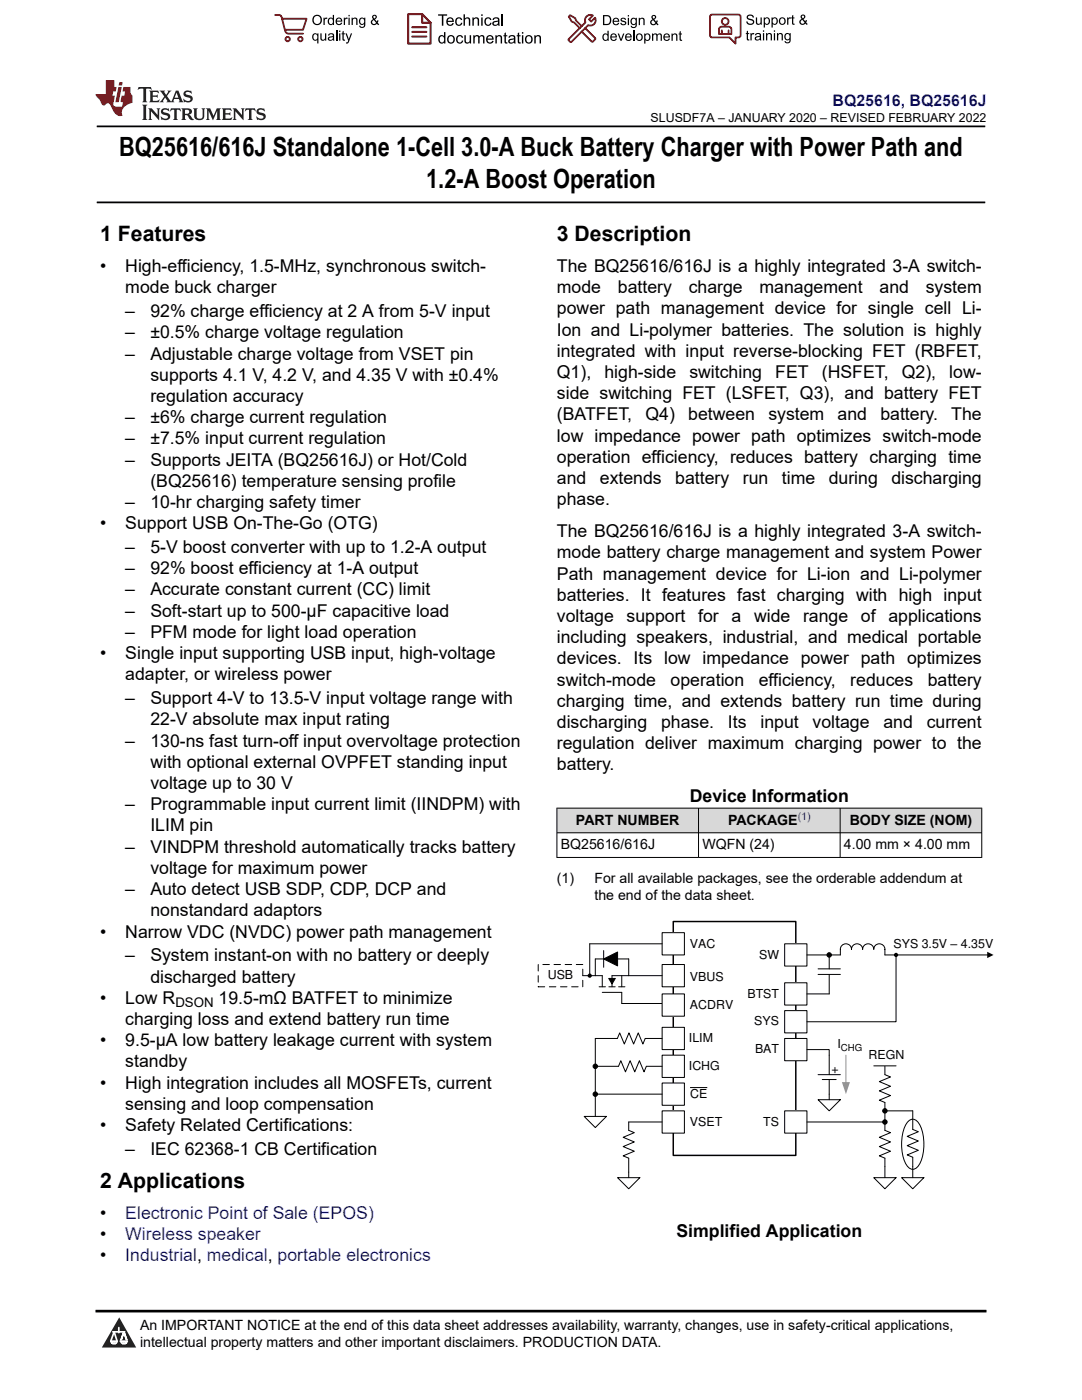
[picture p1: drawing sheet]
<svg xmlns="http://www.w3.org/2000/svg" width="216mm" height="279mm" viewBox="0 0 216 279" stroke-linecap="round" stroke-linejoin="round" font-family="sans-serif">
<path d="M19.3 25.2h177.3M19.3 40.4h177.3" fill="none" stroke="#000" stroke-width=".35"/>
<g fill="#d8d8d8">
<path d="M111.1 161.3h84.8v4.9h-84.8z" fill-rule="evenodd"/>
<path d="M111.2 161.3h28.1v4.8h-28.1z" fill-rule="evenodd"/>
<path d="M139.4 161.3h28.2v4.8h-28.2z" fill-rule="evenodd"/>
<path d="M167.7 161.3h28.1v4.8h-28.1z" fill-rule="evenodd"/>
</g>
<path d="M111.1 161.3h84.9M111.1 166.2h84.9M111.1 171.1h84.9M111.1 161.2v10M139.4 161.2v10M167.6 161.2v10M195.9 161.2v10" fill="none" stroke="#000" stroke-width=".2"/>
<path d="M134.3 183.9h24.5v46.7h-24.5z" fill="none" stroke="#000" stroke-width=".3"/>
<path d="M132.1 192.5h4.5v4.4h-4.5z" fill-rule="evenodd" fill="#fff"/>
<path d="M132.1 192.5h4.5v4.4h-4.5z" fill="none" stroke="#000" stroke-width=".2"/>
<path d="M132.1 205h4.5v4.5h-4.5z" fill-rule="evenodd" fill="#fff"/>
<path d="M132.1 205h4.5v4.5h-4.5z" fill="none" stroke="#000" stroke-width=".2"/>
<path d="M132.1 210.6h4.5v4.4h-4.5z" fill-rule="evenodd" fill="#fff"/>
<path d="M132.1 210.6h4.5v4.4h-4.5z" fill="none" stroke="#000" stroke-width=".2"/>
<path d="M156.6 188.4h4.4v4.4h-4.4z" fill-rule="evenodd" fill="#fff"/>
<path d="M156.6 188.4h4.4v4.4h-4.4z" fill="none" stroke="#000" stroke-width=".2"/>
<path d="M156.6 196.1h4.4v4.5h-4.4z" fill-rule="evenodd" fill="#fff"/>
<path d="M156.6 196.1h4.4v4.5h-4.4z" fill="none" stroke="#000" stroke-width=".2"/>
<path d="M156.6 201.7h4.4v4.4h-4.4z" fill-rule="evenodd" fill="#fff"/>
<path d="M156.6 201.7h4.4v4.4h-4.4z" fill="none" stroke="#000" stroke-width=".2"/>
<path d="M156.6 207.2h4.4v4.5h-4.4z" fill-rule="evenodd" fill="#fff"/>
<path d="M156.6 207.2h4.4v4.5h-4.4z" fill="none" stroke="#000" stroke-width=".2"/>
<path d="M156.6 221.7h4.4v4.4h-4.4z" fill-rule="evenodd" fill="#fff"/>
<path d="M125.5 194.7h6.6M118.8 212.8h4.6l.5-1.1 .9 2.2 .9-2.2 1 2.2 .9-2.2 .9 2.2 .5-1.1h3.1M156.6 221.7h4.4v4.4h-4.4z" fill="none" stroke="#000" stroke-width=".2"/>
<path d="M107.4 192.5h8.9v4.4h-8.9z" fill="none" stroke="#000" stroke-width=".2" stroke-dasharray="1.3 .9"/>
<path d="M132.1 216.1h4.5v4.5h-4.5z" fill-rule="evenodd" fill="#fff"/>
<g fill="none" stroke="#000" stroke-width=".2">
<path d="M163.2 193.4h4.5M163.2 194.5h4.5M165.5 190.6v2.8M165.5 194.5v3.9M167.7 190.6v-1.1a1.11 1.11 0 0 1 1.1-1.1 1.11 1.11 0 0 1 1.1 1.1 1.11 1.11 0 0 1 1.1-1.1 1.11 1.11 0 0 1 1.1 1.1 1.11 1.11 0 0 1 1.1-1.1 1.11 1.11 0 0 1 1.1 1.1 1.11 1.11 0 0 1 1.2-1.1 1.11 1.11 0 0 1 1.1 1.1v1.1h2.2v13.3h-17.8M118.8 218.4h13.3M132.1 216.1h4.5v4.5h-4.5zM132.1 207.2h-3.4l-.4 1.2-.9-2.3-1 2.3-.9-2.3-.9 2.3-.9-2.3-.5 1.1h-4.4v15.6M116.6 222.8h4.4l-2.2 2.2z"/>
<circle cx="118.8" cy="212.8" r=".44"/>
<circle cx="118.8" cy="218.4" r=".44"/>
</g>
<g fill="#000">
<circle cx="118.8" cy="212.8" r=".44"/>
<circle cx="118.8" cy="218.4" r=".44"/>
</g>
<path d="M132.1 221.7h4.5v4.4h-4.5z" fill-rule="evenodd" fill="#fff"/>
<g fill="none" stroke="#000" stroke-width=".2">
<path d="M161 190.6h6.7M161 198.4h4.5M161 209.5h4.5v5M163.2 219.5h4.5l-2.2 2.2zM163.2 214.5h4.5M164.1 215.4h2.7M165.5 215.4v4.1M176.6 212.8v1.7l1.1 .4-2.2 1 2.2 .9-2.2 .9 2.2 .9-2.2 1 1.1 .4v5.6l1.1 .4-2.2 1 2.2 .9-2.2 .9 2.2 1-2.2 .9 1.1 .4v3.9M123.2 235h4.5l-2.2 2.3zM132.1 221.7h4.5v4.4h-4.5zM132.1 223.9h-6.6v1.7l1.1 .4-2.3 1 2.3 .9-2.3 .9 2.3 1-2.3 .9 1.2 .4v3.9M161 223.9h15.6"/>
<path d="M174.3 235h4.5l-2.2 2.3zM176.6 221.7h5.5v3.7l1.1 .5-2.2 .9 2.2 .9-2.2 .9 2.2 1-2.2 .9 1.1 .5v4M179.9 235h4.5l-2.3 2.3zM181.3 223.8a1.26 1.26 0 0 1 2.1 .4 9.3 9.3 0 0 1 0 8.3 1.33 1.33 0 0 1-1.3 .9 1.33 1.33 0 0 1-1.2-.9 9.3 9.3 0 0 1 0-8.3z"/>
<circle cx="165.5" cy="190.6" r=".44"/>
<circle cx="176.6" cy="221.7" r=".44"/>
<circle cx="176.6" cy="223.9" r=".44"/>
</g>
<g fill="#000">
<circle cx="165.5" cy="190.6" r=".44"/>
<circle cx="176.6" cy="221.7" r=".44"/>
<circle cx="176.6" cy="223.9" r=".44"/>
</g>
<path d="M168.8 210.6v5.6" fill="none" stroke="#919191" stroke-width=".2"/>
<path d="M168 216h1.6l-.8 2.4z" fill="#919191"/>
<path d="M119.5 196.9h1.3M120.2 196.9v-2.2h-1.4v-3.3h6.7v3.3h-3.4v2.2M120.2 198h3.9v2.3h8M120.5 191.4l2.7-1.4v2.8zM120.5 189.7v3.3M121.5 195.3h1.3l-.7 1.1zM121.5 196.9h1.3M123.4 196.9h1.3M124.1 194.7v2.2" fill="none" stroke="#000" stroke-width=".2"/>
<path d="M121.5 195.3h1.3l-.7 1.1zM120.5 191.4l2.7-1.4v2.8z" fill="#000"/>
<path d="M132.1 198.4h4.5v4.4h-4.5z" fill-rule="evenodd" fill="#fff"/>
<path d="M116.3 194.7h2.5M132.1 198.4h4.5v4.4h-4.5zM137.7 217h3.4" fill="none" stroke="#000" stroke-width=".2"/>
<path d="M132.1 186.1h4.5v4.5h-4.5z" fill-rule="evenodd" fill="#fff"/>
<path d="M132.1 186.1h4.5v4.5h-4.5zM132.1 188.4h-14.4v6.3h-.3M178.5 190.6h18.6M174.4 212.7h4.4" fill="none" stroke="#000" stroke-width=".2"/>
<g fill="#000">
<path d="M197 189.9l1.2 .7-1.2 .6z"/>
<circle cx="117.7" cy="194.7" r=".43"/>
<circle cx="178.8" cy="190.6" r=".43"/>
</g>
<path d="M0 0h215.9v23.8h-215.9z" fill-rule="evenodd" fill="#fff"/>
<path d="M27.7 17.4l-.2 .6 .5-.3h.6v.1v2.2l-.2 .4h1l-.2-.4v-2.2v-.1h.5l.5 .3-.1-.6zM29.8 18.1l.2 .4v1.5l-.2 .4h1.9l.1-.6a1.08 1.08 0 0 1-1.3 .2v-.7h.6l.4 .2v-.6l-.4 .2h-.6v-.6l.2-.1a1 1 0 0 1 1 .2l-.1-.5zM31.8 18.1l1 1.1-1 1.2h.9l-.2-.2 .4-.7 .5 .7-.2 .2h1.6l-.2-.2 .1-.4h1l.1 .4-.1 .2h.9l-.2-.3-.8-2h-.5l-1 2.2-.8-1.1 .9-1.1h-.8l.2 .2-.5 .7-.3-.7 .1-.2zM35.2 18.5l.4 1h-.8zM36.8 18.2a.65 .65 0 0 0-.2 .7 .65 .65 0 0 0 .6 .5l.7 .2 .1 .2a.79 .79 0 0 1-.7 .4 .79 .79 0 0 1-.7-.5l.1 .7 .2-.1a.93 .93 0 0 0 1.1 .1 .93 .93 0 0 0 .4-1 1.46 1.46 0 0 0-1.2-.6l-.1-.3a1.09 1.09 0 0 1 1.2 .2l-.2-.6-.1 .1-.6-.2zM28.4 20.9l.2 .4v2.3l-.2 .3h1l-.2-.3v-2.3l.2-.4zM29.6 21.6l.2 .4v1.6l-.2 .3h.8l-.3-.3v-1.4l1.7 1.8v-2l.2-.4h-.8l.2 .2 .1 1.1-1.2-1.3zM32.3 21.8a.65 .65 0 0 0-.2 .7 .65 .65 0 0 0 .7 .4l.6 .2 .1 .2a.79 .79 0 0 1-.7 .4 .79 .79 0 0 1-.7-.5l.1 .7 .2-.1a.93 .93 0 0 0 1.1 .1 .93 .93 0 0 0 .4-.9 1.46 1.46 0 0 0-1.2-.6l-.1-.4a1.09 1.09 0 0 1 1.2 .2l-.2-.6-.1 .1-.6-.1zM34.1 21.6l-.1 .7a.63 .63 0 0 1 .7-.4l.1 1.7-.3 .3h1l-.2-.3v-1.7a.66 .66 0 0 1 .8 .4l-.1-.7zM36.2 21.6l.2 .4v1.6l-.2 .3h.9l-.2-.2v-.7h.5l.1 .2a.79 .79 0 0 0 1.2 .6l-1-.9a.61 .61 0 0 0 .6-.6 .61 .61 0 0 0-.5-.6zM36.9 21.9h.2a.47 .47 0 0 1 .5 .1 .47 .47 0 0 1 .1 .5l-.2 .2h-.6zM38.5 21.6l.2 .2a2.27 2.27 0 0 0 .4 2 1.04 1.04 0 0 0 1.7-.7v-1.3l.2-.2h-.8l.2 .4v1.1a.6 .6 0 0 1-.6 .6 .6 .6 0 0 1-.6-.6v-1.1l.3-.4zM41.1 21.6l.2 .4v1.6l-.2 .3h.7l-.2-.3v-1.5l.9 1.9 .8-1.9v1.5l-.2 .3h1l-.3-.3v-1.6l.3-.4h-.8l-.7 1.5-.7-1.5zM44.3 21.6l.2 .4v1.6l-.2 .3h1.9l.1-.5a1.09 1.09 0 0 1-1.3 .1v-.6h.6l.4 .1v-.6l-.4 .2h-.6v-.6l.2-.1a1.01 1.01 0 0 1 1 .3l-.1-.6zM46.4 21.6l.3 .4v1.6l-.3 .3h.8l-.2-.3v-1.4l1.6 1.8v-2l.2-.4h-.7l.2 .2v1.1l-1.2-1.3zM49 21.6l-.1 .7a.63 .63 0 0 1 .8-.4v1.7l-.3 .3h1l-.2-.3v-1.7a.66 .66 0 0 1 .8 .4l-.1-.7zM51.4 21.8a.65 .65 0 0 0-.2 .7 .65 .65 0 0 0 .6 .4l.6 .2 .2 .2a.79 .79 0 0 1-.8 .4 .79 .79 0 0 1-.6-.5l.1 .7 .2-.1a.93 .93 0 0 0 1 .1 .93 .93 0 0 0 .5-.9 1.46 1.46 0 0 0-1.3-.6l-.1-.4a1.09 1.09 0 0 1 1.3 .2l-.2-.6-.2 .1-.5-.1z" fill="#231f20"/>
<path d="M21.1 16v2.8h-2.1l.1 .3 .9 1a.95 .95 0 0 0 .9 .9 .59 .59 0 0 1 .6-.4 .59 .59 0 0 1 .5 .4l.4 .8a1.59 1.59 0 0 0 2.1 1.3 1.61 1.61 0 0 1 1-2.2l1-.4-.1-1.5a1.59 1.59 0 0 1-.4-1.6h-1.4l-.2 .9h.5l-.1 .8h-.5l-.2 1v.2l.4 .1-.2 .9h-.6a.73 .73 0 0 1-1.1-.7l.3-1.5h-.5l.2-.8h.5l.2-.9h-.5v-1.4zM23.6 17.4l-.6 3h.7l.6-3zM23.8 16.4l-.1 .7h.7l.1-.7z" fill="#ed1c24"/>
<g fill="#000">
<path d="M62.3 4a1 1 0 0 1 2 0 1 1 0 0 1-2 0zM62.8 3.4a.78 .78 0 0 0-.1 1.1 .78 .78 0 0 0 1.1 .1 .78 .78 0 0 0 .1-1.1 .78 .78 0 0 0-1.1-.1z" fill-rule="evenodd"/>
<path d="M62.5 6.8l.4-.2 .4 .3v-.2h.2v2h-.2v-.7a.68 .68 0 0 1-.9-.1 .68 .68 0 0 1 0-.9zM62.6 7a.51 .51 0 0 0-.1 .6 .51 .51 0 0 0 .7 .2 .51 .51 0 0 0 .1-.7 .51 .51 0 0 0-.7-.1z" fill-rule="evenodd"/>
<path d="M64.5 3.5h.3v.3l.1-.3h.3l.1 .1-.1 .2a.32 .32 0 0 0-.3 0 .32 .32 0 0 0-.1 .4v.8h-.3z" fill-rule="evenodd"/>
<path d="M63.9 6.7h.3v.8a.36 .36 0 0 0 .3 .4 .36 .36 0 0 0 .4-.5v-.7h.2v1.4h-.2v-.2a.51 .51 0 0 1-.6 .2 .51 .51 0 0 1-.4-.5z" fill-rule="evenodd"/>
<path d="M65.6 3.7l.4-.2 .4 .2v-.7h.3v2h-.3v-.2a.7 .7 0 0 1-1-.1 .7 .7 0 0 1 .2-1zM65.8 3.8a.51 .51 0 0 0-.1 .7 .51 .51 0 0 0 .6 .2 .51 .51 0 0 0 .1-.7 .51 .51 0 0 0-.6-.2z" fill-rule="evenodd"/>
<path d="M65.6 6.8a.66 .66 0 0 1 .8-.1 .66 .66 0 0 1 .3 .8v.6h-.2l-.1-.2a.52 .52 0 0 1-.7 .2 .52 .52 0 0 1-.2-.6l.3-.2a.42 .42 0 0 0 .6-.3l-.3-.2-.3 .1-.1 .2h-.3zM65.7 7.6a.35 .35 0 0 0 .3 .4 .35 .35 0 0 0 .4-.4v-.2z" fill-rule="evenodd"/>
<path d="M67.7 6.1h.2v.3h-.2zM67.7 6.7h.2v1.4h-.2z" fill-rule="evenodd"/>
<path d="M67.1 3.7a.68 .68 0 0 1 .9-.1 .68 .68 0 0 1 .3 .7h-1.1a.42 .42 0 0 0 .3 .5 .42 .42 0 0 0 .5-.3h.3a.73 .73 0 0 1-1.1 .4 .73 .73 0 0 1-.1-1.2zM67.4 3.8l-.2 .3h.8l-.2-.4z" fill-rule="evenodd"/>
<path d="M68.6 3.5h.2v.3l.2-.3h.3l.1 .1-.1 .2a.32 .32 0 0 0-.4 0 .32 .32 0 0 0-.1 .4v.8h-.2z" fill-rule="evenodd"/>
<path d="M68.3 6.3l.3-.1v.5h.2v.1h-.2v.9l.3 .4a.36 .36 0 0 1-.4 0 .36 .36 0 0 1-.2-.4v-.9h-.1v-.1h.1z" fill-rule="evenodd"/>
<path d="M68.9 6.7h.3l.4 1.1 .4-1.1h.3l-.6 1.4a.51 .51 0 0 1-.6 .6l-.1-.3h.3l.2-.3z" fill-rule="evenodd"/>
<path d="M69.5 3h.3v.3h-.3zM69.5 3.5h.3v1.5h-.3z" fill-rule="evenodd"/>
<path d="M70.2 3.5h.2v.2a.52 .52 0 0 1 .6-.2 .52 .52 0 0 1 .3 .6v.9h-.2v-.9a.34 .34 0 0 0-.3-.4 .34 .34 0 0 0-.4 .3v1h-.2z" fill-rule="evenodd"/>
<path d="M71.8 3.7l.4-.2 .5 .2v-.2h.2v1.3a.64 .64 0 0 1-.5 .8 .64 .64 0 0 1-.7-.5h.2a.41 .41 0 0 0 .5 .2 .41 .41 0 0 0 .2-.5 .69 .69 0 0 1-.9-.1 .69 .69 0 0 1 .1-1zM72 3.8a.5 .5 0 0 0-.1 .7 .5 .5 0 0 0 .7 .1 .5 .5 0 0 0 .1-.6 .5 .5 0 0 0-.7-.2z" fill-rule="evenodd"/>
<path d="M74.4 3.1a.47 .47 0 0 1 .7 .1 .47 .47 0 0 1-.3 .7l.4 .4 .1-.3 .2 .1-.1 .4 .3 .3-.2 .2-.3-.3a.63 .63 0 0 1-1 .1 .63 .63 0 0 1 .3-1l-.3-.4zM74.5 3.4a.27 .27 0 0 0 .5 0 .27 .27 0 0 0-.5 0zM74.4 4.1a.4 .4 0 0 0 0 .6 .4 .4 0 0 0 .6-.1l-.4-.6z" fill-rule="evenodd"/>
<path d="M87.4 2.9h1.8v.2h-.7v2h-.3v-2h-.8z" fill-rule="evenodd"/>
<path d="M87.6 7.2l.5-.2 .5 .2v-.8h.3v2.3h-.3v-.2a.76 .76 0 0 1-1-.1 .76 .76 0 0 1-.1-1zM87.9 7.4a.58 .58 0 0 0-.2 .7 .58 .58 0 0 0 .8 .2 .58 .58 0 0 0 .1-.7 .58 .58 0 0 0-.7-.2z" fill-rule="evenodd"/>
<path d="M89.5 7.2a.81 .81 0 0 1 1.1 .1 .81 .81 0 0 1-.2 1.2 .81 .81 0 0 1-1.1-.2l-.1-.7zM89.6 7.4a.57 .57 0 0 0 0 .8 .57 .57 0 0 0 .8 0 .57 .57 0 0 0 0-.7 .57 .57 0 0 0-.8-.1z" fill-rule="evenodd"/>
<path d="M89.3 3.7a.77 .77 0 0 1 .9-.2 .77 .77 0 0 1 .4 .9h-1.3a.48 .48 0 0 0 .4 .5 .48 .48 0 0 0 .6-.3h.3a.83 .83 0 0 1-1.3 .4 .83 .83 0 0 1 0-1.3zM89.5 3.8l-.2 .4h1l-.3-.5z" fill-rule="evenodd"/>
<path d="M91 3.7a.7 .7 0 0 1 1.2 .3h-.2a.45 .45 0 0 0-.6-.3 .45 .45 0 0 0-.3 .6 .45 .45 0 0 0 .3 .6 .45 .45 0 0 0 .6-.4l.3 .1a.76 .76 0 0 1-1.1 .5 .76 .76 0 0 1-.3-1.1z" fill-rule="evenodd"/>
<path d="M91.2 7.2a.7 .7 0 0 1 1.2 .3l-.3 .1a.45 .45 0 0 0-.5-.4 .45 .45 0 0 0-.3 .7 .45 .45 0 0 0 .3 .6 .45 .45 0 0 0 .6-.4h.2a.76 .76 0 0 1-1 .5 .76 .76 0 0 1-.4-1.1z" fill-rule="evenodd"/>
<path d="M92.5 2.9h.3v.8a.59 .59 0 0 1 .7-.2 .59 .59 0 0 1 .3 .6v1h-.2v-1a.4 .4 0 0 0-.5-.4 .4 .4 0 0 0-.3 .5v.9h-.3z" fill-rule="evenodd"/>
<path d="M92.7 7h.2v.9a.41 .41 0 0 0 .5 .6 .41 .41 0 0 0 .3-.6v-.9h.3v1.7h-.3v-.3a.58 .58 0 0 1-.7 .3 .58 .58 0 0 1-.3-.7z" fill-rule="evenodd"/>
<path d="M94.3 3.5h.2v.2a.59 .59 0 0 1 .7-.2 .59 .59 0 0 1 .4 .6v1h-.3v-1a.41 .41 0 0 0-.4-.4 .41 .41 0 0 0-.4 .5v.9h-.2z" fill-rule="evenodd"/>
<path d="M94.4 7h.3v.3a.56 .56 0 0 1 1 0 .54 .54 0 0 1 .6-.3 .54 .54 0 0 1 .4 .5v1.2h-.3v-1.1a.34 .34 0 0 0-.3-.4 .34 .34 0 0 0-.4 .3v1.2h-.3v-1.1a.38 .38 0 0 0-.5-.3 .38 .38 0 0 0-.2 .5v.9h-.3z" fill-rule="evenodd"/>
<path d="M96 2.9h.3v.3h-.3zM96 3.5h.3v1.6h-.3z" fill-rule="evenodd"/>
<path d="M96.8 3.7a.7 .7 0 0 1 1.3 .3h-.3a.45 .45 0 0 0-.6-.3 .45 .45 0 0 0-.3 .6 .45 .45 0 0 0 .3 .6 .45 .45 0 0 0 .6-.4l.3 .1a.76 .76 0 0 1-1.1 .5 .76 .76 0 0 1-.3-1.1z" fill-rule="evenodd"/>
<path d="M97.2 7.2a.77 .77 0 0 1 .9-.1 .77 .77 0 0 1 .4 .8h-1.2a.48 .48 0 0 0 .3 .6 .48 .48 0 0 0 .6-.4l.3 .1a.83 .83 0 0 1-1.3 .3 .83 .83 0 0 1 0-1.3zM97.4 7.4l-.1 .3h.9l-.2-.4z" fill-rule="evenodd"/>
<path d="M98.8 7h.3v.3a.59 .59 0 0 1 .7-.3 .59 .59 0 0 1 .4 .7v1h-.3v-1a.41 .41 0 0 0-.5-.5 .41 .41 0 0 0-.3 .6v.9h-.3z" fill-rule="evenodd"/>
<path d="M98.4 3.7a.74 .74 0 0 1 1-.2 .74 .74 0 0 1 .3 .9v.7h-.3v-.2a.59 .59 0 0 1-.8 .3 .59 .59 0 0 1-.3-.8l1.1-.3a.42 .42 0 0 0-.4-.4 .42 .42 0 0 0-.5 .3h-.2zM98.6 4.5a.36 .36 0 0 0 .2 .5 .36 .36 0 0 0 .5-.2l.1-.5z" fill-rule="evenodd"/>
<path d="M100.7 6.6l.2-.1v.5h.3v.2h-.3v1l.1 .2h.2l.1 .3a.41 .41 0 0 1-.5-.1 .41 .41 0 0 1-.1-.4v-1h-.2v-.2h.2z" fill-rule="evenodd"/>
<path d="M101.6 7.2a.74 .74 0 0 1 .9-.2 .74 .74 0 0 1 .3 1l.1 .7h-.3v-.2a.59 .59 0 0 1-.8 .2 .59 .59 0 0 1-.3-.8l1-.3a.42 .42 0 0 0-.3-.4 .42 .42 0 0 0-.5 .3h-.3zM101.8 8.1a.36 .36 0 0 0 .1 .5 .36 .36 0 0 0 .5-.3l.2-.4z" fill-rule="evenodd"/>
<path d="M103.3 6.6l.3-.1v.5h.3v.2h-.3v1l.1 .2h.2v.3a.41 .41 0 0 1-.5-.1 .41 .41 0 0 1-.1-.4v-1h-.2v-.2h.2z" fill-rule="evenodd"/>
<path d="M104.1 6.4h.3v.3h-.3zM104.1 7h.3v1.7h-.3z" fill-rule="evenodd"/>
<path d="M105 7.2a.81 .81 0 0 1 1.1 .1 .81 .81 0 0 1-.1 1.2 .81 .81 0 0 1-1.2-.2v-.7zM105.2 7.4a.57 .57 0 0 0-.1 .8 .57 .57 0 0 0 .8 0 .57 .57 0 0 0 0-.7 .57 .57 0 0 0-.7-.1z" fill-rule="evenodd"/>
<path d="M106.6 7h.3v.3a.59 .59 0 0 1 .7-.3 .59 .59 0 0 1 .4 .7v1h-.3v-1a.41 .41 0 0 0-.5-.5 .41 .41 0 0 0-.3 .6v.9h-.3z" fill-rule="evenodd"/>
<path d="M120.3 3h.7a1 1 0 0 1 1 1 1 1 0 0 1-1 1h-.7zM120.6 3.2v1.6h.4a.77 .77 0 0 0 .7-.8 .77 .77 0 0 0-.7-.8z" fill-rule="evenodd"/>
<path d="M120.4 6.9l.4-.2 .4 .2v-.8h.3v2h-.3v-.1a.7 .7 0 0 1-.9-.2 .7 .7 0 0 1 .1-.9zM120.6 7a.51 .51 0 0 0-.1 .7 .51 .51 0 0 0 .6 .1 .51 .51 0 0 0 .1-.6 .51 .51 0 0 0-.6-.2z" fill-rule="evenodd"/>
<path d="M122 6.9a.68 .68 0 0 1 .8-.2 .68 .68 0 0 1 .3 .8h-1.1a.42 .42 0 0 0 .3 .5 .42 .42 0 0 0 .5-.3h.3a.73 .73 0 0 1-1.1 .3 .73 .73 0 0 1 0-1.1zM122.2 7l-.2 .3h.8l-.2-.4z" fill-rule="evenodd"/>
<path d="M122.4 3.7a.68 .68 0 0 1 .8-.1 .68 .68 0 0 1 .4 .8h-1.1a.42 .42 0 0 0 .3 .4 .42 .42 0 0 0 .5-.3l.3 .1a.73 .73 0 0 1-1.2 .3 .73 .73 0 0 1 0-1.2zM122.6 3.8l-.1 .3h.8l-.2-.3z" fill-rule="evenodd"/>
<path d="M123.9 3.7l.1-.1a.62 .62 0 0 1 .9 .3l-.2 .1a.29 .29 0 0 0-.3-.3 .29 .29 0 0 0-.3 .3l.1 .1a.58 .58 0 0 1 .6 .1 .58 .58 0 0 1 .1 .6 .67 .67 0 0 1-1.1-.2l.2-.1a.33 .33 0 0 0 .4 .4 .33 .33 0 0 0 .3-.4 .71 .71 0 0 1-.9-.6z" fill-rule="evenodd"/>
<path d="M123.3 6.7h.2l.4 1.2 .4-1.2h.3l-.6 1.4h-.2z" fill-rule="evenodd"/>
<path d="M125.3 3h.2v.3h-.2zM125.3 3.6h.2v1.4h-.2z" fill-rule="evenodd"/>
<path d="M124.9 6.9a.68 .68 0 0 1 .8-.2 .68 .68 0 0 1 .4 .8h-1.1a.42 .42 0 0 0 .3 .5 .42 .42 0 0 0 .5-.3h.3a.73 .73 0 0 1-1.2 .3 .73 .73 0 0 1 0-1.1zM125.1 7l-.1 .3h.8l-.2-.4z" fill-rule="evenodd"/>
<path d="M126 3.7l.4-.2 .4 .2v-.1h.3v1.2a.64 .64 0 0 1-.5 .8 .64 .64 0 0 1-.8-.5l.3 .1a.41 .41 0 0 0 .5 .2 .41 .41 0 0 0 .2-.6 .69 .69 0 0 1-.9-.1 .69 .69 0 0 1 .1-1zM126.2 3.9a.5 .5 0 0 0-.1 .6 .5 .5 0 0 0 .6 .2 .5 .5 0 0 0 .2-.7 .5 .5 0 0 0-.7-.1z" fill-rule="evenodd"/>
<path d="M126.9 7.4a.73 .73 0 0 1 1.4 0 .73 .73 0 0 1-1.4 0zM127.3 7a.5 .5 0 0 0-.1 .7 .5 .5 0 0 0 .7 0 .5 .5 0 0 0 0-.6 .5 .5 0 0 0-.6-.1z" fill-rule="evenodd"/>
<path d="M127.5 3.6h.2v.2a.52 .52 0 0 1 .6-.3 .52 .52 0 0 1 .3 .6v.9h-.2v-.9a.34 .34 0 0 0-.3-.4 .34 .34 0 0 0-.4 .3v1h-.2z" fill-rule="evenodd"/>
<path d="M128.5 6.7h.3v.2a.67 .67 0 0 1 .9 0 .67 .67 0 0 1 0 .9 .55 .55 0 0 1-.9 .2v.7h-.3zM128.9 7a.5 .5 0 0 0-.1 .7 .5 .5 0 0 0 .6 .1 .5 .5 0 0 0 .2-.6 .5 .5 0 0 0-.7-.2z" fill-rule="evenodd"/>
<path d="M130.1 6.7h.2v.2a.49 .49 0 0 1 .9 0l.4-.2a.42 .42 0 0 1 .5 .4v1h-.3v-.9a.3 .3 0 0 0-.2-.3 .3 .3 0 0 0-.4 .2v1h-.2v-.9a.33 .33 0 0 0-.5-.3 .33 .33 0 0 0-.2 .5v.7h-.2z" fill-rule="evenodd"/>
<path d="M130.1 3.1a.47 .47 0 0 1 .8 .1 .47 .47 0 0 1-.3 .7l.3 .4 .1-.2h.3l-.2 .5 .3 .3-.2 .2-.3-.3a.63 .63 0 0 1-1 .1 .63 .63 0 0 1 .3-1l-.2-.5zM130.2 3.5a.27 .27 0 0 0 .5 0 .27 .27 0 0 0-.5 0zM130.2 4.1a.4 .4 0 0 0 0 .7 .4 .4 0 0 0 .6-.2l-.5-.6z" fill-rule="evenodd"/>
<path d="M132.5 6.9a.68 .68 0 0 1 .9-.2 .68 .68 0 0 1 .3 .8h-1.1a.42 .42 0 0 0 .3 .5 .42 .42 0 0 0 .5-.3h.3a.73 .73 0 0 1-1.1 .3 .73 .73 0 0 1-.1-1.1zM132.7 7l-.1 .3h.8l-.2-.4z" fill-rule="evenodd"/>
<path d="M134 6.7h.2v.2a.52 .52 0 0 1 .6-.2 .52 .52 0 0 1 .4 .6v.8h-.3v-.8a.34 .34 0 0 0-.2-.4 .34 .34 0 0 0-.4 .2l-.1 1h-.2z" fill-rule="evenodd"/>
<path d="M135.6 6.3l.2-.1v.5h.3v.2h-.3v.8l.3 .4a.36 .36 0 0 1-.4 0 .36 .36 0 0 1-.1-.4v-.8h-.2v-.2h.2z" fill-rule="evenodd"/>
<path d="M149.2 3a.8 .8 0 0 1 1.2 .5h-.2a.44 .44 0 0 0-.5-.4 .44 .44 0 0 0-.4 .5l.2 .1a.9 .9 0 0 1 1 .8 .84 .84 0 0 1-.9 .5 .84 .84 0 0 1-.7-.7h.3a.52 .52 0 0 0 .5 .5 .52 .52 0 0 0 .5-.6l-.2-.1a.85 .85 0 0 1-1-.8z" fill-rule="evenodd"/>
<path d="M149 6.3l.3-.2v.5h.2v.2h-.2v.9l.2 .4a.36 .36 0 0 1-.4-.1 .36 .36 0 0 1-.1-.4v-.8h-.2v-.2h.2z" fill-rule="evenodd"/>
<path d="M149.7 6.6h.3v.2l.1-.2h.3l.1 .1-.1 .2a.32 .32 0 0 0-.3 0 .32 .32 0 0 0-.1 .4v.8h-.3z" fill-rule="evenodd"/>
<path d="M150.7 6.8a.66 .66 0 0 1 .9-.2 .66 .66 0 0 1 .3 .9v.6h-.2l-.1-.2a.52 .52 0 0 1-.7 .2 .52 .52 0 0 1-.2-.7l.2-.1a.42 .42 0 0 0 .7-.3l-.3-.2h-.3l-.1 .3-.3-.1zM150.9 7.5a.35 .35 0 0 0 .3 .5 .35 .35 0 0 0 .4-.4v-.3z" fill-rule="evenodd"/>
<path d="M150.8 3.5h.3v.8a.36 .36 0 0 0 .3 .5 .36 .36 0 0 0 .4-.5v-.8h.2v1.4h-.2v-.2a.51 .51 0 0 1-.6 .3 .51 .51 0 0 1-.4-.6z" fill-rule="evenodd"/>
<path d="M152.2 6.1h.3v.2h-.3zM152.2 6.6h.3v1.5h-.3z" fill-rule="evenodd"/>
<path d="M152.4 3.5h.2v.2a.67 .67 0 0 1 .9 0 .67 .67 0 0 1 .1 .9 .55 .55 0 0 1-1 .2v.7h-.2zM152.7 3.8a.5 .5 0 0 0-.1 .7 .5 .5 0 0 0 .7 .1 .5 .5 0 0 0 .1-.6 .5 .5 0 0 0-.7-.2z" fill-rule="evenodd"/>
<path d="M152.9 6.6h.2v.2a.52 .52 0 0 1 .6-.2 .52 .52 0 0 1 .3 .6v.9h-.2v-.9a.34 .34 0 0 0-.3-.4 .34 .34 0 0 0-.4 .2v1.1h-.2z" fill-rule="evenodd"/>
<path d="M153.9 3.5h.3v.2a.67 .67 0 0 1 .9 0 .67 .67 0 0 1 0 .9 .55 .55 0 0 1-.9 .2v.7h-.3zM154.3 3.8a.5 .5 0 0 0-.1 .7 .5 .5 0 0 0 .6 .1 .5 .5 0 0 0 .2-.6 .5 .5 0 0 0-.7-.2z" fill-rule="evenodd"/>
<path d="M154.4 6.1h.3v.2h-.3zM154.4 6.6h.3v1.5h-.3z" fill-rule="evenodd"/>
<path d="M155 6.6h.3v.2a.52 .52 0 0 1 .6-.2 .52 .52 0 0 1 .3 .6v.9h-.2v-.9a.34 .34 0 0 0-.3-.4 .34 .34 0 0 0-.4 .2v1.1h-.3z" fill-rule="evenodd"/>
<path d="M155.4 4.2a.75 .75 0 0 1 1.5 0 .75 .75 0 0 1-1.5 0zM155.8 3.8a.5 .5 0 0 0-.1 .7 .5 .5 0 0 0 .8 0 .5 .5 0 0 0 0-.7 .5 .5 0 0 0-.7 0z" fill-rule="evenodd"/>
<path d="M156.7 6.8l.4-.2 .5 .2v-.2h.2v1.3a.64 .64 0 0 1-.5 .7 .64 .64 0 0 1-.8-.4h.3a.41 .41 0 0 0 .5 .2 .41 .41 0 0 0 .2-.5 .69 .69 0 0 1-.9-.1 .69 .69 0 0 1 .1-1zM156.9 6.9a.5 .5 0 0 0-.1 .7 .5 .5 0 0 0 .6 .1 .5 .5 0 0 0 .2-.7 .5 .5 0 0 0-.7-.1z" fill-rule="evenodd"/>
<path d="M157.1 3.5h.2v.2l.1-.2h.3h.2l-.1 .3a.32 .32 0 0 0-.4 0 .32 .32 0 0 0-.1 .4v.7h-.2z" fill-rule="evenodd"/>
<path d="M158 3.1l.3-.1v.5h.2v.2h-.2v.8l.3 .4a.36 .36 0 0 1-.4 0 .36 .36 0 0 1-.2-.4v-.8h-.1v-.2h.1z" fill-rule="evenodd"/>
<path d="M159.9 3a.47 .47 0 0 1 .7 .1 .47 .47 0 0 1-.3 .7l.4 .5 .1-.3h.2l-.1 .5 .3 .3-.2 .2-.3-.3a.63 .63 0 0 1-1 .1 .63 .63 0 0 1 .3-1l-.3-.5zM160 3.4a.27 .27 0 0 0 .5 0 .27 .27 0 0 0-.5 0zM159.9 4.1a.4 .4 0 0 0 0 .6 .4 .4 0 0 0 .6-.2l-.4-.6z" fill-rule="evenodd"/>
</g>
<path d="M67.2 6.1v2M126.5 6.1v2" fill="none" stroke="#000" stroke-width=".25"/>
<g fill="none" stroke="#de0000" stroke-width=".37">
<path d="M54.9 3h.9a1.19 1.19 0 0 1 .6 1.2l.6 2.1a.85 .85 0 0 0 1 .4h2.5M56.3 3.7h4.9l-.7 2.2h-3.6M116.1 5.2l-1.2-1.1-.1-.5-1-.6-.3 .3 .6 1 .5 .2 1.1 1.1M116.8 5.6l1.9 2v.3l-.4 .4h-.3l-1.9-2zM116.8 5.6l.6-.6a1.07 1.07 0 0 0 1.2-.2 1.07 1.07 0 0 0 .1-1.3l-.7 .8-.5-.4 .8-.8a1.07 1.07 0 0 0-1.2 .2 1.07 1.07 0 0 0-.3 1.2l-3.3 3.3v.3l.3 .3h.2l2.1-2.1M141.7 3.1l.4-.2h5.3l.3 .2 .1 3.9-.2 .4-.8 .1v1.2l-1.3-1.2h-3.4l-.4-.2zM143.5 5.6l.5-.3 1.7 .1 .2 .5v.9h-2.4zM144 6.1v.7M145.4 6.1v.7"/>
<circle cx="57.4" cy="7.8" r=".44"/>
<circle cx="59.9" cy="7.8" r=".44"/>
<circle cx="144.7" cy="4.3" r=".67"/>
</g>
<path d="M100.2 2.9v2.2" fill="none" stroke="#000" stroke-width=".28"/>
<path d="M81.4 2.8h2.8v1.7h1.7v4.2h-4.5zM82.3 6.4h2.8M82.3 5.4h2.8M82.3 7.3h2.8M84.2 2.8l1.7 1.7" fill="none" stroke="#de0000" stroke-width=".42"/>
<path d="M0 261.4h215.9v18h-215.9z" fill-rule="evenodd" fill="#fff"/>
<path d="M23.8 262.9l3.4 6h-6.9z" fill="#231f20"/>
<path d="M22.1 267.7h1.3l-.4 .5h-.3a.55 .55 0 0 1-.6-.5z" fill-rule="evenodd" fill="#fff"/>
<path d="M22.1 267.7h1.3l-.4 .5h-.3a.55 .55 0 0 1-.6-.5z" fill="none" stroke="#231f20" stroke-width=".34"/>
<path d="M22.1 267.7h1.3l-.4 .5h-.5zM22.6 265.8h.1M22.6 265.8h2.3zM23.7 265.9h.1M23.7 264.9v1zM24 267.7h.1" fill="none" stroke="#fff" stroke-width=".34"/>
<path d="M24.7 265.8l-.7 1.9z" fill="#fff"/>
<path d="M24.7 265.8l-.7 1.9z" fill="none" stroke="#fff" stroke-width=".34"/>
<path d="M24.7 265.8l.7 1.9z" fill="#fff"/>
<path d="M24.7 265.8l.7 1.9zM25.3 267.7h.1" fill="none" stroke="#fff" stroke-width=".34"/>
<path d="M22.8 265.8l-.7 1.9z" fill="#fff"/>
<path d="M22.8 265.8l-.7 1.9z" fill="none" stroke="#fff" stroke-width=".34"/>
<path d="M22.8 265.8l.6 1.9z" fill="#fff"/>
<path d="M22.8 265.8l.6 1.9z" fill="none" stroke="#fff" stroke-width=".34"/>
<path d="M24.1 267.7h1.3a.65 .65 0 0 1-.6 .5 .65 .65 0 0 1-.7-.5z" fill-rule="evenodd" fill="#fff"/>
<path d="M24.1 267.7h1.3a.65 .65 0 0 1-.6 .5 .65 .65 0 0 1-.7-.5z" fill="none" stroke="#231f20" stroke-width=".34"/>
<path d="M24 267.7h.1M24.1 267.7h1.3l-.4 .5h-.5z" fill="none" stroke="#fff" stroke-width=".34"/>
<path d="M19 261.7h177.8" fill="none" stroke="#000" stroke-width=".53"/>
<g font-size="5.3">
<text x="23.8" y="31.2">BQ25616/616J Standalone 1-Cell 3.0-A Buck Battery Charger with Power Path and</text>
<text x="85" y="37.5">1.2-A Boost Operation</text>
</g>
<g font-size="4.2">
<text x="20" y="48.1">1 Features</text>
<text x="111.1" y="48.1">3 Description</text>
<text x="20" y="237.1">2 Applications</text>
</g>
<g font-size="3.5">
<text x="20" y="54.3">•</text>
<text x="25" y="54.3">High-efficiency, 1.5-MHz, synchronous switch-</text>
<text x="25" y="58.5">mode buck charger</text>
<text x="111.1" y="58.5">mode</text>
<text x="111.1" y="54.3">The BQ25616/616J is a highly integrated 3-A switch-</text>
<text x="123.3" y="58.5">battery</text>
<text x="137.4" y="58.5">charge</text>
<text x="151.6" y="58.5">management</text>
<text x="175.5" y="58.5">and</text>
<text x="184.7" y="58.5">system</text>
<text x="25" y="63.3">–</text>
<text x="30" y="63.3">92% charge efficiency at 2 A from 5-V input</text>
<text x="111.1" y="62.8">power path management device for single cell Li-</text>
<text x="25" y="67.5">–</text>
<text x="25" y="71.7">–</text>
<text x="30" y="67.5">±0.5% charge voltage regulation</text>
<text x="30" y="71.7">Adjustable charge voltage from VSET pin</text>
<text x="111.1" y="71.2">integrated with input reverse-blocking FET (RBFET,</text>
<text x="111.1" y="67">Ion and Li-polymer batteries. The solution is highly</text>
<text x="30" y="76">supports 4.1 V, 4.2 V, and 4.35 V with ±0.4%</text>
<text x="111.1" y="75.5">Q1),</text>
<text x="120.6" y="75.5">high-side</text>
<text x="137.6" y="75.5">switching</text>
<text x="154.7" y="75.5">FET</text>
<text x="164" y="75.5">(HSFET,</text>
<text x="179.9" y="75.5">Q2),</text>
<text x="189.4" y="75.5">low-</text>
<text x="30" y="80.2">regulation accuracy</text>
<text x="111.1" y="79.7">side switching FET (LSFET, Q3), and battery FET</text>
<text x="111.1" y="83.9">(BATFET,</text>
<text x="128.8" y="83.9">Q4)</text>
<text x="137.3" y="83.9">between</text>
<text x="153.3" y="83.9">system</text>
<text x="167.1" y="83.9">and</text>
<text x="175.7" y="83.9">battery.</text>
<text x="189.8" y="83.9">The</text>
<text x="25" y="84.4">–</text>
<text x="25" y="88.7">–</text>
<text x="30" y="84.4">±6% charge current regulation</text>
<text x="30" y="88.7">±7.5% input current regulation</text>
<text x="111.1" y="88.2">low impedance power path optimizes switch-mode</text>
<text x="25" y="92.9">–</text>
<text x="30" y="92.9">Supports JEITA (BQ25616J) or Hot/Cold</text>
<text x="111.1" y="92.4">operation efficiency, reduces battery charging time</text>
<text x="25" y="101.4">–</text>
<text x="30" y="97.1">(BQ25616) temperature sensing profile</text>
<text x="30" y="101.4">10-hr charging safety timer</text>
<text x="111.1" y="96.6">and</text>
<text x="111.1" y="100.9">phase.</text>
<text x="119.7" y="96.6">extends</text>
<text x="134.7" y="96.6">battery</text>
<text x="148.2" y="96.6">run</text>
<text x="156" y="96.6">time</text>
<text x="165.4" y="96.6">during</text>
<text x="177.9" y="96.6">discharging</text>
<text x="20" y="105.6">•</text>
<text x="25" y="105.6">Support USB On-The-Go (OTG)</text>
<text x="111.1" y="107.2">The BQ25616/616J is a highly integrated 3-A switch-</text>
<text x="25" y="110.4">–</text>
<text x="30" y="110.4">5-V boost converter with up to 1.2-A output</text>
<text x="111.1" y="111.4">mode battery charge management and system Power</text>
<text x="25" y="114.6">–</text>
<text x="25" y="118.8">–</text>
<text x="30" y="114.6">92% boost efficiency at 1-A output</text>
<text x="30" y="118.8">Accurate constant current (CC) limit</text>
<text x="111.1" y="115.7">Path management device for Li-ion and Li-polymer</text>
<text x="111.1" y="119.9">batteries. It features fast charging with high input</text>
<text x="25" y="123.1">–</text>
<text x="30" y="123.1">Soft-start up to 500-µF capacitive load</text>
<text x="111.1" y="124.1">voltage</text>
<text x="125" y="124.1">support</text>
<text x="139.3" y="124.1">for</text>
<text x="146" y="124.1">a</text>
<text x="150.5" y="124.1">wide</text>
<text x="160.2" y="124.1">range</text>
<text x="171.8" y="124.1">of applications</text>
<text x="20" y="131.5">•</text>
<text x="25" y="127.3">–</text>
<text x="25" y="131.5">Single input supporting USB input, high-voltage</text>
<text x="30" y="127.3">PFM mode for light load operation</text>
<text x="111.1" y="128.4">including speakers, industrial, and medical portable</text>
<text x="25" y="135.8">adapter, or wireless power</text>
<text x="111.1" y="136.8">switch-mode</text>
<text x="111.1" y="132.6">devices. Its low impedance power path optimizes</text>
<text x="133.8" y="136.8">operation</text>
<text x="151.4" y="136.8">efficiency,</text>
<text x="169.7" y="136.8">reduces</text>
<text x="185.1" y="136.8">battery</text>
<text x="25" y="140.5">–</text>
<text x="30" y="140.5">Support 4-V to 13.5-V input voltage range with</text>
<text x="111.1" y="141.1">charging time, and extends battery run time during</text>
<text x="25" y="149">–</text>
<text x="30" y="144.8">22-V absolute max input rating</text>
<text x="30" y="149">130-ns fast turn-off input overvoltage protection</text>
<text x="111.1" y="145.3">discharging</text>
<text x="111.1" y="149.5">regulation deliver maximum charging power to the</text>
<text x="131.9" y="145.3">phase.</text>
<text x="145.3" y="145.3">Its</text>
<text x="151.7" y="145.3">input</text>
<text x="162.1" y="145.3">voltage</text>
<text x="176.3" y="145.3">and</text>
<text x="184.9" y="145.3">current</text>
<text x="30" y="153.2">with optional external OVPFET standing input</text>
<text x="111.1" y="153.8">battery.</text>
<text x="25" y="161.7">–</text>
<text x="30" y="157.5">voltage up to 30 V</text>
<text x="30" y="161.7">Programmable input current limit (IINDPM) with</text>
<text x="137.6" y="160.1">Device Information</text>
<text x="30" y="165.9">ILIM pin</text>
<text x="25" y="170.2">–</text>
<text x="30" y="170.2">VINDPM threshold automatically tracks battery</text>
<text x="25" y="178.6">–</text>
<text x="30" y="174.4">voltage for maximum power</text>
<text x="30" y="178.6">Auto detect USB SDP, CDP, DCP and</text>
<text x="30" y="182.9">nonstandard adaptors</text>
<text x="20" y="187.1">•</text>
<text x="25" y="187.1">Narrow VDC (NVDC) power path management</text>
<text x="25" y="191.9">–</text>
<text x="30" y="191.9">System instant-on with no battery or deeply</text>
<text x="30" y="196.1">discharged battery</text>
<text x="20" y="200.3">•</text>
<text x="25" y="200.3">Low R</text>
<text x="43.6" y="200.3">19.5-mΩ BATFET to minimize</text>
<text x="20" y="208.8">•</text>
<text x="25" y="204.6">charging loss and extend battery run time</text>
<text x="25" y="208.8">9.5-µA low battery leakage current with system</text>
<text x="25" y="213">standby</text>
<text x="20" y="217.3">•</text>
<text x="25" y="217.3">High integration includes all MOSFETs, current</text>
<text x="25" y="221.5">sensing and loop compensation</text>
<text x="20" y="225.7">•</text>
<text x="25" y="225.7">Safety Related Certifications:</text>
<text x="25" y="230.5">–</text>
<text x="30" y="230.5">IEC 62368-1 CB Certification</text>
<text x="20" y="243.2">•</text>
<text x="20" y="247.4">•</text>
<text x="20" y="251.7">•</text>
<text x="135" y="247">Simplified Application</text>
</g>
<g font-size="3.5" fill="#00f">
<text x="25" y="243.2">Electronic Point of Sale (EPOS)</text>
<text x="25" y="247.4">Wireless speaker</text>
<text x="25" y="251.7">Industrial, medical, portable electronics</text>
</g>
<text font-size="3.2" fill="#00f" x="166.1" y="21.1">BQ25616, BQ25616J</text>
<g font-size="2.8">
<text x="114.9" y="164.6">PART NUMBER</text>
<text x="145.3" y="164.6">PACKAGE</text>
<text x="169.5" y="164.6">BODY SIZE (NOM)</text>
<text x="111.9" y="169.5">BQ25616/616J</text>
<text x="140.2" y="169.5">WQFN (24)</text>
<text x="168.4" y="169.5">4.00 mm × 4.00 mm</text>
<text x="111.1" y="176.3">(1)</text>
<text x="118.6" y="176.3">For all available packages, see the orderable addendum at</text>
<text x="118.6" y="179.7">the end of the data sheet.</text>
<text x="27.9" y="265.5">An IMPORTANT NOTICE at the end of this data sheet addresses availability, warranty, changes, use in safety-critical applications,</text>
<text x="27.9" y="268.9">intellectual property matters and other important disclaimers. PRODUCTION DATA.</text>
</g>
<text font-size="2.6" x="35" y="201">DSON</text>
<g font-size="2.5">
<text x="129.8" y="24.3">SLUSDF7A – JANUARY 2020 – REVISED FEBRUARY 2022</text>
<text x="137.7" y="189.1">VAC</text>
<text x="151.5" y="191.3">SW</text>
<text x="178.3" y="189.3">SYS 3.5V ± 4.35V</text>
<text x="109.3" y="195.5">USB</text>
<text x="137.7" y="195.8">VBUS</text>
<text x="137.7" y="201.3">ACDRV</text>
<text x="149.1" y="199.1">BTST</text>
<text x="137.5" y="208">ILIM</text>
<text x="150.5" y="204.7">SYS</text>
<text x="167.1" y="209.2">I</text>
<text x="137.5" y="213.5">ICHG</text>
<text x="150.7" y="210.2">BAT</text>
<text x="165.9" y="214.1">+</text>
<text x="173.3" y="211.3">REGN</text>
<text x="137.7" y="219.1">CE</text>
<text x="137.7" y="224.7">VSET</text>
<text x="152.3" y="224.7">TS</text>
</g>
<text font-size="2.1" fill="#00f" x="159.2" y="163.6">(1)</text>
<text font-size="1.9" x="167.8" y="209.7">CHG</text>
</svg>
